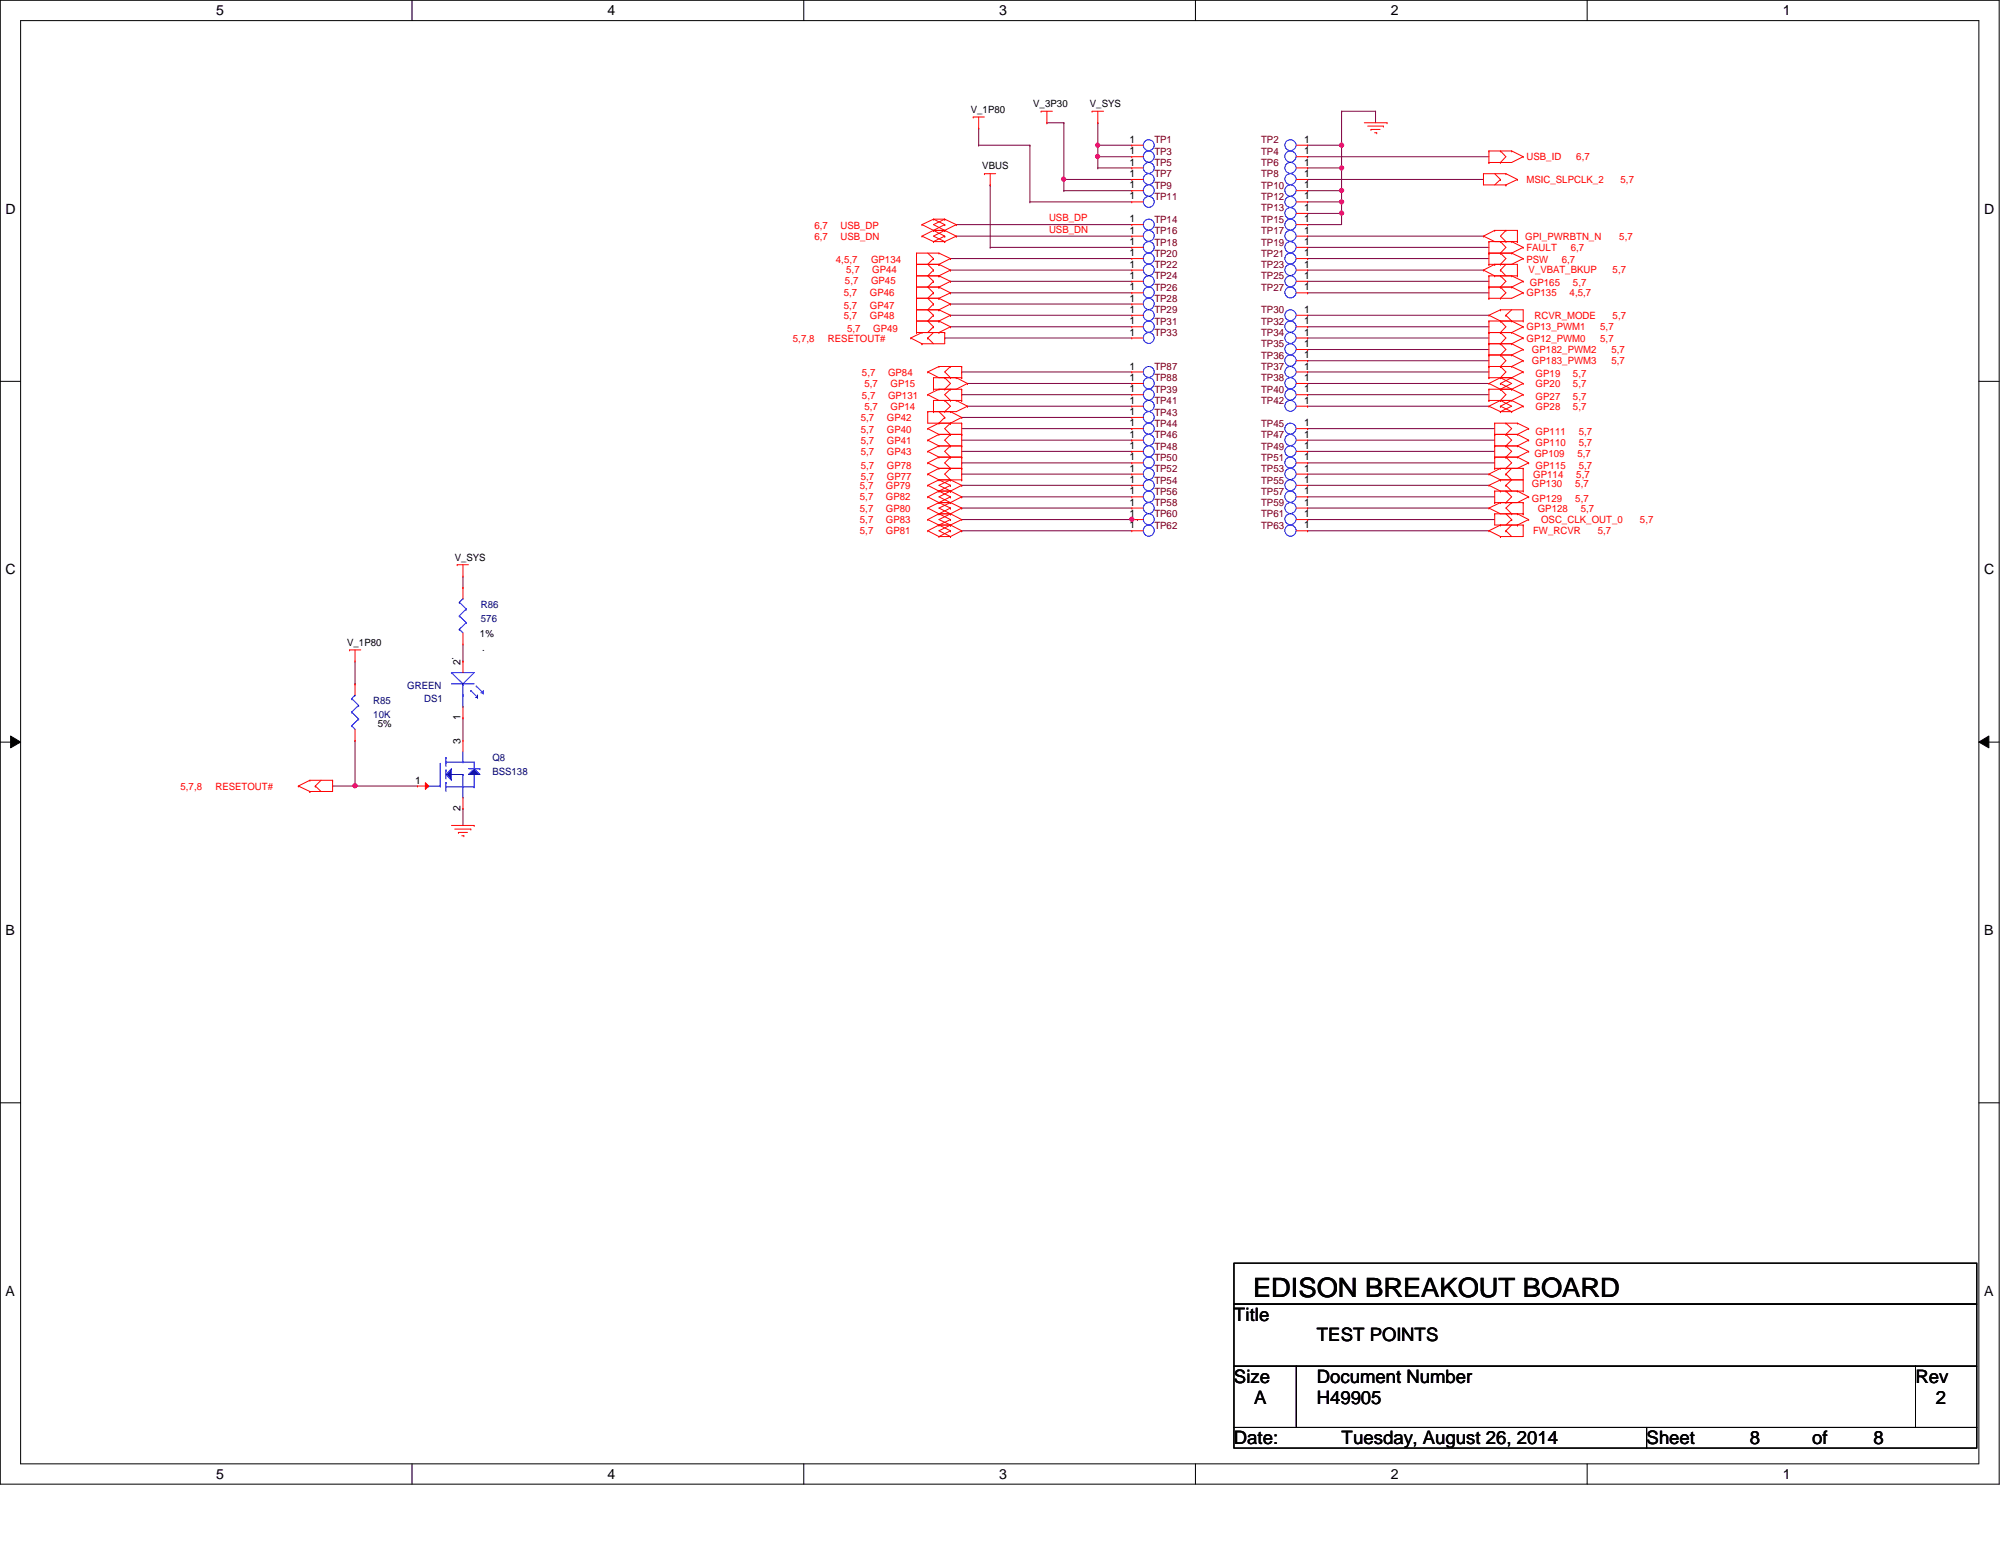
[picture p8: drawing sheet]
<svg xmlns="http://www.w3.org/2000/svg" width="279mm" height="216mm" viewBox="0 0 279 216" stroke-linecap="round" stroke-linejoin="round" font-family="sans-serif">
<path d="M0 0h279.1v207.3h-279.1zM2.9 2.9h273.4v201.5h-273.4z" fill="none" stroke="#000" stroke-width=".14"/>
<g fill="#fff">
<path d="M30.2 .4h1.1v2.2h-1.1z"/>
<path d="M30.2 204.8h1.1v2.2h-1.1z"/>
</g>
<path d="M57.5 0v2.9M57.5 204.4v2.9" fill="none" stroke="#000" stroke-width=".14"/>
<g fill="#fff">
<path d="M84.8 .4h1.1v2.2h-1.1z"/>
<path d="M84.8 204.8h1.1v2.2h-1.1z"/>
</g>
<path d="M112.2 0v2.9M112.2 204.4v2.9" fill="none" stroke="#000" stroke-width=".14"/>
<g fill="#fff">
<path d="M139.5 .4h1.1v2.2h-1.1z"/>
<path d="M139.5 204.8h1.1v2.2h-1.1z"/>
</g>
<path d="M166.9 0v2.9M166.9 204.4v2.9" fill="none" stroke="#000" stroke-width=".14"/>
<g fill="#fff">
<path d="M194.2 .4h1.1v2.2h-1.1z"/>
<path d="M194.2 204.8h1.1v2.2h-1.1z"/>
</g>
<path d="M221.6 0v2.9M221.6 204.4v2.9" fill="none" stroke="#000" stroke-width=".14"/>
<g fill="#fff">
<path d="M248.9 .4h1.1v2.2h-1.1z"/>
<path d="M248.9 204.8h1.1v2.2h-1.1z"/>
<path d="M.8 28.1h1.4v2.2h-1.4z"/>
<path d="M277 28.1h1.4v2.2h-1.4z"/>
<path d="M.8 78.4h1.4v2.2h-1.4z"/>
<path d="M277 78.4h1.4v2.2h-1.4z"/>
</g>
<path d="M0 53.3h2.9M276.3 53.3h2.8" fill="none" stroke="#000" stroke-width=".14"/>
<g fill="#fff">
<path d="M.8 128.8h1.3v2.2h-1.3z"/>
<path d="M277 128.8h1.3v2.2h-1.3z"/>
</g>
<path d="M0 103.6h2.9M1.5 102.8l1.4 .8-1.4 .8zM276.3 103.6l1.4-.8v1.6zM276.3 103.6h2.8" fill="none" stroke="#000" stroke-width=".14"/>
<path d="M1.5 102.8l1.4 .8-1.4 .8zM276.3 103.6l1.4-.8v1.6z" fill="#000"/>
<g fill="#fff">
<path d="M.8 179.2h1.3v2.2h-1.3z"/>
<path d="M277 179.2h1.3v2.2h-1.3z"/>
</g>
<path d="M0 154h2.9M276.3 154h2.8" fill="none" stroke="#000" stroke-width=".14"/>
<g fill="none" stroke="#800040" stroke-width=".14">
<path d="M132.7 37.7h.1M132.7 39.3h.1M132.7 37.7h25.3M132.7 39.3h25.3M187.3 28.2h.1M187.3 28.2v1.6M132.7 40.9h.1M132.7 42.5h.1M132.7 45.6h.1M132.7 44h.1M132.7 40.9h25.3M132.7 42.5h25.3"/>
<path d="M132.7 45.6h25.3M132.7 44h25.3M134.3 55.1h.1M134.3 55.1h23.7M135.1 56.7h.1M135.1 56.7h22.9M182.6 59.9h.1M182.6 44h.1M182.6 59.9h26.1M182.6 44h25.3M182.6 66.2h.1M182.6 64.6h.1"/>
<path d="M182.6 61.5h.1M182.6 63h.1M182.6 74.1h.1M182.6 71h.1M182.6 69.4h.1M182.6 67.8h.1M182.6 72.6h.1M182.6 66.2h25.3M182.6 64.6h26.1M182.6 61.5h26.1M182.6 63h26.1M182.6 74.1h25.3"/>
<path d="M182.6 71h25.3M182.6 69.4h26.1M182.6 67.8h25.3M182.6 72.6h26.1"/>
</g>
<circle cx="187.3" cy="29.8" r=".3" fill="#f0f"/>
<circle cx="187.3" cy="29.8" r=".3" fill="none" stroke="#f0f" stroke-width=".14"/>
<circle cx="187.3" cy="28.2" r=".3" fill="#f0f"/>
<circle cx="187.3" cy="28.2" r=".3" fill="none" stroke="#f0f" stroke-width=".14"/>
<g fill="none" stroke="#800040" stroke-width=".14">
<path d="M132.7 36.1h.1M132.7 36.1h25.3M138.3 34.5h.1M138.3 25.8h.1M138.3 34.5h19.7M138.3 25.8v8.7M187.3 29.8h.1M187.3 29.8v1.6M131.9 47.2h.1M131.9 47.2h26.1M134.3 58.3h.1M134.3 58.3h23.7"/>
<path d="M134.3 59.9h23.7M158 59.9h.1M182.6 47.2h.1M182.6 45.6h.1M182.6 53.6h.1M182.6 51.9h.1M182.6 55.1h.1M182.6 56.7h.1M182.6 47.2h25.3M182.6 45.6h25.3M182.6 53.6h25.3M182.6 51.9h25.3"/>
<path d="M182.6 55.1h25.3M182.6 56.7h25.3M134.3 69.4h.1M134.3 71h.1M134.3 61.5h23.7M134.3 63h23.7M134.3 69.4h23.7M134.3 71h23.7M134.3 72.6h23.7M158 61.5h.1M158 63h.1M158 72.6h.1"/>
</g>
<circle cx="158" cy="72.5" r=".3" fill="#f0f"/>
<circle cx="158" cy="72.5" r=".3" fill="none" stroke="#f0f" stroke-width=".14"/>
<g fill="none" stroke="#800040" stroke-width=".14">
<path d="M153.3 17.1h.1M153.3 17.1v3.2M182.6 50.4h.1M182.6 48.8h.1M182.6 50.4h25.3M182.6 48.8h25.3M134.3 74.1h.1M134.3 66.2h.1M134.3 67.8h.1M134.3 64.6h.1M134.3 74.1h23.7M134.3 66.2h23.7"/>
<path d="M134.3 67.8h23.7M134.3 64.6h23.7"/>
</g>
<circle cx="153.3" cy="20.3" r=".29" fill="#f0f"/>
<circle cx="153.3" cy="20.3" r=".29" fill="none" stroke="#f0f" stroke-width=".14"/>
<path d="M153.3 23.5h.1M153.3 21.9h.1M153.3 20.3h.1M153.3 23.5h4.7M153.3 21.9h4.7M153.3 20.3v3.2M153.3 20.3h4.7" fill="none" stroke="#800040" stroke-width=".14"/>
<circle cx="153.3" cy="21.8" r=".29" fill="#f0f"/>
<circle cx="153.3" cy="21.8" r=".29" fill="none" stroke="#f0f" stroke-width=".14"/>
<path d="M187.3 15.5h.1M187.3 15.5v4.8" fill="none" stroke="#800040" stroke-width=".14"/>
<circle cx="187.3" cy="20.3" r=".3" fill="#f0f"/>
<circle cx="187.3" cy="20.3" r=".3" fill="none" stroke="#f0f" stroke-width=".14"/>
<path d="M187.3 15.5h.1M187.3 15.5h4.8M192.1 15.5h.1M192.1 15.5v1.6M187.3 20.3h.1M187.3 20.3v3.2" fill="none" stroke="#800040" stroke-width=".14"/>
<circle cx="187.3" cy="23.4" r=".3" fill="#f0f"/>
<circle cx="187.3" cy="23.4" r=".3" fill="none" stroke="#f0f" stroke-width=".14"/>
<g fill="none" stroke="#800040" stroke-width=".14">
<path d="M146.2 17.1h.1M146.2 17.1h2.3M148.5 17.1h.1M148.5 17.1v9.5M133.5 31.4h.1M133.5 33h.1M133.5 31.4h24.5M133.5 33h24.5M148.5 26.6h.1M148.5 25.1h.1M148.5 26.6h9.5M148.5 25.1h9.5"/>
<path d="M187.3 23.5h.1M187.3 26.6h.1M187.3 23.5v4.7"/>
</g>
<circle cx="148.5" cy="25" r=".3" fill="#f0f"/>
<circle cx="148.5" cy="25" r=".3" fill="none" stroke="#f0f" stroke-width=".14"/>
<path d="M136.7 17.9h.1M136.7 17.9v2.4M136.7 20.3h.1M136.7 20.3h7.1M143.8 28.2h.1M143.8 20.3h.1M143.8 28.2h14.2M143.8 20.3v7.9M182.6 26.6h.1M182.6 26.6h4.7M182.6 40.9h.1M182.6 40.9h25.3" fill="none" stroke="#800040" stroke-width=".14"/>
<circle cx="187.3" cy="26.6" r=".29" fill="#f0f"/>
<circle cx="187.3" cy="26.6" r=".29" fill="none" stroke="#f0f" stroke-width=".14"/>
<g fill="none" stroke="#800040" stroke-width=".14">
<path d="M182.6 20.3h.1M182.6 29.8h.1M182.6 21.9h.1M182.6 25.1h.1M182.6 33h.1M182.6 31.4h.1M182.6 39.3h.1M182.6 37.7h.1M182.6 34.5h.1M182.6 36.1h.1M182.6 28.2h.1M182.6 23.5h.1"/>
<path d="M182.6 20.3h4.7M182.6 29.8h4.7M182.6 21.9h25.3M182.6 25.1h24.5M182.6 33h24.5M182.6 31.4h4.7M182.6 39.3h25.3M182.6 37.7h24.5M182.6 34.5h25.3M182.6 36.1h25.3M182.6 28.2h4.7M182.6 23.5h4.7"/>
<path d="M158 72.6h.8M158.8 72.6h.1M49.6 109.8h.1M49.6 103.4h.1M49.6 109.8h8.7M49.6 103.4v6.4"/>
</g>
<circle cx="49.6" cy="109.7" r=".3" fill="#f0f"/>
<circle cx="49.6" cy="109.7" r=".3" fill="none" stroke="#f0f" stroke-width=".14"/>
<g fill="none" stroke="#800040" stroke-width=".14">
<path d="M134.3 51.9h.1M134.3 51.9h23.7M135.1 53.6h.1M135.1 53.6h22.9M49.6 95.5h.1M49.6 92.3v3.2M64.6 92.3h.1M64.6 82h.1M64.6 80.5v1.5M64.6 90v2.3M46.4 109.8h.1M46.4 109.8h3.2"/>
<path d="M64.6 112.9h.1M64.6 100.2h.1M64.6 100.2v3.2M64.6 112.9v2.4"/>
</g>
<g fill="none" stroke="#f00" stroke-width=".14">
<path d="M135.9 16.3h.1M135.9 16.3h1.6M136.7 17.9h.1M136.7 16.3v1.6M145.4 15.5h.1M145.4 15.5h1.5M146.2 17.1h.1M146.2 15.5v1.6M152.5 15.5h.1M152.5 15.5h1.6M153.3 17.1h.1M153.3 15.5v1.6"/>
<path d="M190.5 17.1h3.2M191 17.6h2.2M191.4 18.1h.1M191.4 18.1h1.3M191.9 18.5h.3M192.2 18.5h.1M193.2 17.6h.1M193.7 17.1h.1M128 38.5h.1M128 35.3h.1M128 36.9h3.1M128 38.5h3.1"/>
<path d="M128 35.3v11.1M128 35.3h3.1M128.7 31.4h.1M128.7 33h.1M128.7 31.4l1.6 .8M128.7 33l1.6 .7M129.5 35.3l.8 .8M130.3 37.7h.1M130.3 39.3h.1M130.3 36.1h.1M130.3 32.2h.1M130.3 30.6h.1"/>
<path d="M130.3 33.7h.1M130.3 37.7l-.8 .8 .8 .8M130.3 36.1l-.8 .8 .8 .8M130.3 39.3l-.8 .8 .8 .8M130.3 33.7h1.6M130.3 32.2h1.6M130.3 30.6h1.6M130.3 30.6l-1.6 .8M130.3 30.6l1.6 .8M130.3 32.2l-1.6 .8M130.3 32.2l1.6 .8M131.1 36.9h.1"/>
<path d="M131.1 38.5h.1M131.1 35.3h.1M131.1 36.9l1.6 .8M131.1 38.5l1.6 .8M131.1 35.3l1.6 .8M131.9 30.6h.1M131.9 32.2h.1M131.9 31.4h.1M131.9 33.7h.1M131.9 33h.1M131.9 30.6l1.6 .8M131.9 30.6l-1.6 .8 1.6 .8"/>
<path d="M131.9 31.4l-1.6 .8M131.9 32.2l1.6 .8M131.9 32.2l-1.6 .8 1.6 .7M131.9 33l-1.6 .7M132.7 37.7h.1M132.7 39.3h.1M132.7 36.1h.1M132.7 37.7l-1.6 .8M132.7 39.3l-1.6 .8M132.7 36.1l-1.6 .8M133.5 31.4h.1M133.5 33h.1"/>
<path d="M133.5 31.4l-1.6 .8M133.5 33l-1.6 .7M137.5 24.3h.1M137.5 24.3h1.5M138.3 25.8h.1M138.3 24.3v1.5M158 25.1h.1M158 28.2h.1M158 37.7h.1M158 36.1h.1M158 25.1h1.6M158 28.2h1.6"/>
<path d="M158 37.7h1.6M158 36.1h1.6M181 23.5h1.6M181 28.2h1.6M181 33h1.6M181 36.1h1.6M182.6 23.5h.1M182.6 28.2h.1M182.6 33h.1M182.6 36.1h.1M207.1 24.3h.1M207.1 33h.1"/>
<path d="M207.1 37.7h.1M207.1 24.3h3.2M207.1 24.3v1.5h3.2M207.1 33l1.6 .7M207.1 37.7l1.6 .8M207.9 22.7h.1M207.9 21.1h.1M207.9 36.9h.1M207.9 35.3h.1M207.9 33.7h.1M207.9 38.5h.1M207.9 36.9h4v1.6"/>
<path d="M207.9 38.5h4M207.9 21.1h3.2M207.9 21.1v1.6M207.9 33.7v3.2M207.9 38.5v3.2M207.9 33.7h4M207.9 35.3h3.2M208.7 32.2h.1M208.7 36.9h.1M208.7 38.5h.1M208.7 24.3l.8 .8M208.7 32.2l-1.6 .8"/>
<path d="M208.7 32.2h3.2M208.7 36.9l-1.6 .8M209.5 22.7h.1M209.5 21.1h.1M209.5 25.1h.1M209.5 36.9h.1M209.5 35.3h.1M209.5 33.7h.1M209.5 37.7h.1M209.5 38.5h.1M209.5 21.1l.8 .8-.8 .8M209.5 25.1l-.8 .7"/>
<path d="M209.5 35.3l.8 .8-.8 .8M209.5 33.7l.8 .8-.8 .8M209.5 37.7l.8 .8M209.5 38.5l.8 .8-.8 .8M210.3 25.8h.1M210.3 24.3h.1M210.3 33.7h.1M210.3 32.2h.1M210.3 24.3l1.6 .8M210.3 32.2l-.8 .8 .8 .7M210.3 36.9l-.8 .8M211.1 21.1h.1"/>
<path d="M211.1 35.3h.1M211.1 33.7h.1M211.1 38.5h.1M211.1 21.1l1.6 .8M211.1 35.3l1.6 .8M211.1 33.7l1.6 .8M211.1 38.5l1.6 .8M211.9 25.1h.1M211.9 33.7h.1M211.9 32.2h.1M211.9 38.5h.1M211.9 25.1l-1.6 .7"/>
<path d="M211.9 32.2v1.5M212.7 21.9h.1M212.7 36.1h.1M212.7 34.5h.1M212.7 39.3h.1M212.7 21.9l-1.6 .8h-3.2M212.7 36.1l-1.6 .8M212.7 34.5l-1.6 .8M212.7 39.3l-1.6 .8M127.2 47.2h.1M127.2 47.2l1.5 .8M128 41.7h.1"/>
<path d="M128 43.3h.1M128 40.1h.1M128 44.8h.1M128 46.4h.1M128 40.1h3.1M128 41.7h3.1M128 43.3h3.1M128 44.8h3.1M128 46.4h3.9M128.7 48h.1M128.7 46.4h.1M128.7 46.4l-1.5 .8"/>
<path d="M129.5 55.1h.1M129.5 47.2h.1M129.5 57.5h.1M129.5 59.9h.1M129.5 51.9h.1M129.5 57.5v1.6h4.8M129.5 55.1l1.6 .8M129.5 47.2l.8 .8M129.5 59.9l1.6 .8M129.5 51.9l1.6 .8M130.3 40.9h.1M130.3 42.5h.1"/>
<path d="M130.3 44h.1M130.3 45.6h.1M130.3 57.5h.1M130.3 55.9h.1M130.3 54.4h.1M130.3 52.7h.1M130.3 40.9l-.8 .8 .8 .8M130.3 42.5l-.8 .8 .8 .7M130.3 44l-.8 .8 .8 .8M130.3 45.6l-.8 .8M130.3 55.9h4M130.3 54.4h4"/>
<path d="M130.3 52.7v1.7M130.3 55.9v1.6M130.3 46.4l-.8 .8M130.3 52.7h4M131.1 40.1h.1M131.1 41.7h.1M131.1 43.3h.1M131.1 44.8h.1M131.1 46.4h.1M131.1 54.4h.1M131.1 59.1h.1M131.1 51.2h.1"/>
<path d="M131.1 40.1l1.6 .8M131.1 41.7l1.6 .8M131.1 43.3l1.6 .7M131.1 44.8l1.6 .8M131.1 54.4l-1.6 .7M131.1 57.5l.8 .8M131.1 59.1l-1.6 .8M131.1 51.2h3.2M131.1 51.2l-1.6 .7M131.9 57.5h.1M131.9 55.9h.1M131.9 46.4h.1"/>
<path d="M131.9 58.3h.1M131.9 54.4h.1M131.9 52.7h.1M131.9 55.9l.8 .8-.8 .8M131.9 46.4v1.6h-3.2M131.9 58.3l-.8 .8M131.9 52.7l.8 .9-.8 .8M132.7 40.9h.1M132.7 42.5h.1M132.7 44h.1M132.7 45.6h.1M132.7 55.9h.1"/>
<path d="M132.7 54.4h.1M132.7 59.1h.1M132.7 57.5h.1M132.7 52.7h.1M132.7 51.2h.1M132.7 40.9l-1.6 .8M132.7 42.5l-1.6 .8M132.7 44l-1.6 .8M132.7 45.6l-1.6 .8M132.7 54.4l-.8 .7 .8 .8M132.7 57.5l1.6 .8M132.7 59.1l-.8 .8 .8 .8"/>
<path d="M132.7 51.2l-.8 .7 .8 .8M133.5 55.9h.1M133.5 52.7h.1M133.5 55.9l1.6 .8M133.5 52.7l1.6 .9M134.3 55.9h.1M134.3 54.4h.1M134.3 58.3h.1M134.3 59.1h.1M134.3 52.7h.1M134.3 51.2h.1M134.3 51.2v1.5"/>
<path d="M134.3 54.4v1.5M134.3 59.1v7.9M134.3 58.3l-1.6 .8M135.1 56.7h.1M135.1 53.6h.1M135.1 56.7l-1.6 .8h-4M135.1 53.6l-1.6 .8M158 53.6h.1M158 47.2h.1M158 45.6h.1M158 53.6h1.6M158 47.2h1.6"/>
<path d="M158 45.6h1.6M181 53.6h1.6M181 55.1h1.6M181 59.9h1.6M182.6 53.6h.1M182.6 55.1h.1M182.6 59.9h.1M207.9 44h.1M207.9 48h.1M207.9 46.4h.1M207.9 52.7h.1M207.9 51.2h.1"/>
<path d="M207.9 53.6h.1M207.9 55.9h.1M207.9 54.4h.1M207.9 56.7h.1M207.9 49.6h.1M207.9 44.8h.1M207.9 41.7h.1M207.9 40.1h.1M207.9 40.1h3.2M207.9 44.8h4.8M207.9 46.4h3.2M207.9 55.9h3.2"/>
<path d="M207.9 54.4h3.2M207.9 44l1.6 .8M207.9 44.8v7.9M207.9 54.4v1.5M207.9 48h3.2M207.9 52.7h3.2M207.9 51.2h3.2M207.9 53.6l1.6 .8M207.9 56.7l1.6 .8M207.9 49.6h3.2M208.7 59.1h.1M208.7 59.1v6.3"/>
<path d="M208.7 59.1h3.2M209.5 43.3h.1M209.5 44.8h.1M209.5 48h.1M209.5 46.4h.1M209.5 52.7h.1M209.5 51.2h.1M209.5 54.4h.1M209.5 53.6h.1M209.5 55.9h.1M209.5 57.5h.1M209.5 56.7h.1"/>
<path d="M209.5 49.6h.1M209.5 41.7h.1M209.5 40.1h.1M209.5 43.3h3.2v1.5M209.5 57.5h1.6M209.5 43.3l-1.6 .7M209.5 46.4l.8 .8-.8 .8M209.5 51.2l.8 .7-.8 .8M209.5 52.7l-1.6 .9M209.5 52.7l1.6 .9-1.6 .8M209.5 53.6l1.6 .8M209.5 54.4l.8 .7-.8 .8"/>
<path d="M209.5 55.9l-1.6 .8M209.5 55.9l1.6 .8-1.6 .8M209.5 56.7l1.6 .8M209.5 48l.8 .8-.8 .8M209.5 49.6l.8 .8-.8 .8M209.5 44.8l.8 .8-.8 .8M209.5 40.1l.8 .8-.8 .8M210.3 59.1h.1M210.3 44h.1M210.3 59.1l.8 .8-.8 .8M210.3 44l.8 .8M211.1 46.4h.1"/>
<path d="M211.1 51.2h.1M211.1 54.4h.1M211.1 52.7h.1M211.1 57.5h.1M211.1 55.9h.1M211.1 48h.1M211.1 49.6h.1M211.1 44.8h.1M211.1 40.1h.1M211.1 43.3l-.8 .7M211.1 46.4l1.6 .8M211.1 51.2l1.6 .7"/>
<path d="M211.1 52.7l1.6 .9M211.1 52.7l-1.6 .9M211.1 54.4l1.6 .7M211.1 55.9l1.6 .8M211.1 55.9l-1.6 .8M211.1 48l1.6 .8M211.1 49.6l1.6 .8M211.1 44.8l1.6 .8M211.1 40.1l1.6 .8M211.9 59.1h.1M211.9 59.1l1.5 .8M212.7 44.8h.1"/>
<path d="M212.7 47.2h.1M212.7 51.9h.1M212.7 53.6h.1M212.7 55.1h.1M212.7 56.7h.1M212.7 48.8h.1M212.7 50.4h.1M212.7 45.6h.1M212.7 40.9h.1M212.7 40.9l-1.6 .8h-3.2M212.7 47.2l-1.6 .8M212.7 51.9l-1.6 .8"/>
<path d="M212.7 53.6l-1.6 .8M212.7 55.1l-1.6 .8M212.7 56.7l-1.6 .8M212.7 48.8l-1.6 .8M212.7 50.4l-1.6 .8M212.7 45.6l-1.6 .8M213.4 59.9h.1M213.4 59.9l-1.5 .8M63.8 78.9h.1M63.8 78.9h1.6M64.6 78.9v1.6M129.5 61.5h.1"/>
<path d="M129.5 63h.1M129.5 64.6h.1M129.5 67.8h.1M129.5 71h.1M129.5 74.1h.1M129.5 69.4h.1M129.5 72.6h.1M129.5 66.2h.1M129.5 61.5l1.6 .8M129.5 63l1.6 .8M129.5 64.6l1.6 .8M129.5 67.8l1.6 .8"/>
<path d="M129.5 71l1.6 .8M129.5 74.1l1.6 .8M129.5 69.4l1.6 .8M129.5 72.6l1.6 .7M129.5 66.2l1.6 .8M131.1 60.7h.1M131.1 62.3h.1M131.1 63.8h.1M131.1 68.6h.1M131.1 67h.1M131.1 71.8h.1M131.1 70.2h.1"/>
<path d="M131.1 74.9h.1M131.1 73.3h.1M131.1 65.4h.1M131.1 67h3.2M131.1 65.4h3.2M131.1 63.8h3.2M131.1 62.3h3.2M131.1 60.7h3.2M131.1 74.9h1.6M131.1 73.3h1.6M131.1 71.8h1.6M131.1 70.2h1.6"/>
<path d="M131.1 68.6h1.6M131.1 60.7l-1.6 .8M131.1 62.3l-1.6 .7M131.1 63.8l-1.6 .8M131.1 67l-1.6 .8M131.1 67l1.6 .8M131.1 70.2l-1.6 .8M131.1 70.2l1.6 .8M131.1 73.3l-1.6 .8M131.1 73.3l1.6 .8M131.1 68.6l-1.6 .8M131.1 68.6l1.6 .8"/>
<path d="M131.1 71.8l-1.6 .8M131.1 71.8l1.6 .8M131.1 65.4l-1.6 .8M132.7 60.7h.1M132.7 62.3h.1M132.7 63.8h.1M132.7 65.4h.1M132.7 67h.1M132.7 68.6h.1M132.7 67.8h.1M132.7 70.2h.1M132.7 71.8h.1"/>
<path d="M132.7 71h.1M132.7 73.3h.1M132.7 74.9h.1M132.7 74.1h.1M132.7 69.4h.1M132.7 72.6h.1M132.7 60.7l-.8 .8 .8 .8M132.7 62.3l-.8 .7 .8 .8M132.7 63.8l-.8 .8 .8 .8M132.7 67l1.6 .8M132.7 67l-1.6 .8 1.6 .8M132.7 67.8l-1.6 .8"/>
<path d="M132.7 70.2l1.6 .8M132.7 70.2l-1.6 .8 1.6 .8M132.7 71l-1.6 .8M132.7 73.3l1.6 .8M132.7 73.3l-1.6 .8 1.6 .8M132.7 74.1l-1.6 .8M132.7 68.6l1.6 .8M132.7 68.6l-1.6 .8 1.6 .8M132.7 69.4l-1.6 .8M132.7 71.8l1.6 .8M132.7 71.8l-1.6 .8 1.6 .7M132.7 72.6l-1.6 .7"/>
<path d="M132.7 65.4l-.8 .8 .8 .8M134.3 60.7h.1M134.3 62.3h.1M134.3 63.8h.1M134.3 65.4h.1M134.3 67.8h.1M134.3 71h.1M134.3 74.1h.1M134.3 69.4h.1M134.3 72.6h.1M134.3 67h.1M134.3 67.8l-1.6 .8"/>
<path d="M134.3 71l-1.6 .8M134.3 74.1l-1.6 .8M134.3 69.4l-1.6 .8M134.3 72.6l-1.6 .7M158 69.4h.1M158 74.1h.1M158 69.4h1.6M158 74.1h1.6M181 69.4h1.6M181 61.5h1.6M181 74.1h1.6M182.6 61.5h.1"/>
<path d="M182.6 69.4h.1M182.6 74.1h.1M207.9 66.2h.1M207.9 74.1h.1M207.9 71h.1M207.9 67.8h.1M207.9 66.2l1.6 .8M207.9 74.1l1.6 .8M207.9 71l1.6 .8M207.9 67.8l1.6 .8M208.7 65.4h.1M208.7 63.8h.1"/>
<path d="M208.7 62.3h.1M208.7 60.7h.1M208.7 70.2h.1M208.7 68.6h.1M208.7 71.8h.1M208.7 65.4h4M208.7 63.8h3.2M208.7 68.6v1.6M208.7 71.8v1.5h4M208.7 62.3h3.2M208.7 60.7h3.2M208.7 71.8h4"/>
<path d="M208.7 70.2h4M208.7 68.6h4M209.5 67h.1M209.5 65.4h.1M209.5 74.9h.1M209.5 73.3h.1M209.5 70.2h.1M209.5 68.6h.1M209.5 67h3.2M209.5 65.4l-1.6 .8M209.5 73.3l-1.6 .8M209.5 70.2l-1.6 .8"/>
<path d="M209.5 67l-1.6 .8M210.3 66.2h.1M210.3 65.4h.1M210.3 63.8h.1M210.3 62.3h.1M210.3 60.7h.1M210.3 74.1h.1M210.3 70.2h.1M210.3 68.6h.1M210.3 67.8h.1M210.3 66.2l.8 .8-.8 .8M210.3 63.8l.8 .8-.8 .8"/>
<path d="M210.3 60.7l.8 .8-.8 .8M210.3 62.3l.8 .7-.8 .8M210.3 74.1l.8 .8M210.3 68.6l.8 .8-.8 .8M210.3 67.8l.8 .8M210.3 71.8l.8 .8M211.1 71.8h.1M211.1 70.2h.1M211.1 72.6h.1M211.1 65.4l-.8 .8M211.1 73.3l-.8 .8M211.1 70.2l-.8 .8 .8 .8"/>
<path d="M211.1 72.6l-.8 .7M211.9 63.8h.1M211.9 60.7h.1M211.9 62.3h.1M211.9 68.6h.1M211.9 73.3h.1M211.9 71.8h.1M211.9 63.8l1.5 .8M211.9 60.7l1.5 .8M211.9 62.3l1.5 .7M211.9 68.6l1.5 .8M211.9 71.8l1.5 .8"/>
<path d="M212.7 65.4h.1M212.7 73.3h.1M212.7 71.8h.1M212.7 70.2h.1M212.7 68.6h.1M212.7 65.4v3.2M212.7 70.2v1.6M212.7 73.3v1.6h-3.2M213.4 64.6h.1M213.4 61.5h.1M213.4 63h.1M213.4 69.4h.1"/>
<path d="M213.4 72.6h.1M213.4 64.6l-1.5 .8M213.4 61.5l-1.5 .8M213.4 63l-1.5 .8M213.4 69.4l-1.5 .8M213.4 72.6l-1.5 .7M48.8 90.8h.1M48.8 90.8h1.6M49.6 92.3h.1M49.6 90.8v1.5M64.6 80.5h.1M64.6 92.3h.1"/>
<path d="M64.6 92.3v1.6M64.6 98.7v1.5M41.7 109.8h.1M41.7 109.8l1.6 .7M43.3 110.5h.1M43.3 109h.1M43.3 109h3.1M43.3 109l-1.6 .8M44 109.8h.1M44 109.8l.8 .7M44.8 109l-.8 .8M46.4 109h.1"/>
<path d="M46.4 109v1.5h-3.1M63 115.3h3.2M63.5 115.8h2.2M64 116.2h.1M64 116.2h1.3M64.5 116.7h.3M64.6 100.2h.1M64.8 116.7h.1M65.7 115.8h.1M66.2 115.3h.1"/>
</g>
<path d="M172.3 176.4h103.7v5.7h-103.7zM172.3 182.1h103.7v8.7h-103.7zM172.3 190.8h8.7v8.5h-8.7zM172.3 199.3h57.6v2.9h-57.6zM181 190.8h86.5v8.5h-86.5zM229.9 199.3h46.1v2.9h-46.1zM267.5 190.8h8.5v8.5h-8.5z" fill="none" stroke="#000" stroke-width=".14"/>
<g fill="none" stroke="#00f" stroke-width=".14">
<path d="M63 93.9h.1M63 95.5h3.2M63 93.9h3.2l-1.6 1.6M63 93.9l1.6 1.6M64.6 95.5h.1M64.6 97.1h.1M64.6 98.7h.1M64.6 95.5v3.2M65.7 96.4h.1M65.7 96.4l1 1M66.4 97.4h.3M66.5 95.8h.1"/>
<path d="M66.5 95.8l1 1M66.7 97.4h.1M66.7 97.1h.1M66.7 97.1v.3M67.1 96.8h.4M67.5 96.8h.1M67.5 96.4v.4"/>
<circle cx="160.4" cy="37.7" r=".77"/>
<circle cx="160.4" cy="25" r=".76"/>
<circle cx="160.4" cy="28.2" r=".76"/>
<circle cx="160.4" cy="36.1" r=".76"/>
<circle cx="180.2" cy="28.2" r=".77"/>
<circle cx="180.2" cy="32.9" r=".77"/>
<circle cx="180.2" cy="23.5" r=".77"/>
<circle cx="180.2" cy="36.1" r=".77"/>
<circle cx="160.4" cy="53.5" r=".77"/>
<circle cx="160.4" cy="45.6" r=".77"/>
<circle cx="160.4" cy="47.2" r=".76"/>
<circle cx="180.2" cy="53.5" r=".78"/>
<circle cx="180.2" cy="55.1" r=".77"/>
<circle cx="180.2" cy="59.9" r=".77"/>
<circle cx="160.4" cy="69.4" r=".77"/>
<circle cx="160.4" cy="74.1" r=".77"/>
<circle cx="180.2" cy="61.4" r=".78"/>
<circle cx="180.2" cy="69.4" r=".78"/>
<circle cx="180.2" cy="74.1" r=".78"/>
</g>
<path d="M63 107.4v1.6l-.7-.8z" fill="#00f"/>
<path d="M63 107.4v1.6l-.7-.8z" fill="none" stroke="#00f" stroke-width=".14"/>
<path d="M66.2 107.4l.8 .8h-1.6z" fill="#00f"/>
<g fill="none" stroke="#00f" stroke-width=".14">
<path d="M59.9 109.8h.1M59.9 109.8h1.6M61.5 109.8h.1M61.5 106.6v3.2M62.3 109.3h.1M62.3 107.5h.1M62.3 105.8h.1M62.3 106.4h.1M62.3 105.8v1.3M62.3 107.5v1.3M62.3 109.3v1.2M62.3 109.9h3.9"/>
<path d="M62.3 106.4h3.9M63 108.2h1.6M64.6 106.4h.1M64.6 108.2h.1M64.6 111.3h.1M64.6 105v1.4M64.6 108.2v3.1M65.4 107.4h1.6M66.2 107.4l.8 .8h-1.6zM66.2 109.9h.1M66.2 108.2h.1M66.2 106.4h.1"/>
<path d="M66.2 106.4v1M66.2 108.2v1.7M67 107.4h.1"/>
</g>
<path d="M64.6 103.4h.1M64.6 103.4v1.6" fill="none" stroke="#f00" stroke-width=".14"/>
<path d="M59.4 109.3l.5 .5-.5 .4z" fill="#f00"/>
<g fill="none" stroke="#f00" stroke-width=".14">
<path d="M158 20.3h.1M158 21.9h.1M158 39.3h.1M158 31.4h.1M158 23.5h.1M158 26.6h.1M158 34.5h.1M158 33h.1M158 20.3h1.6M158 21.9h1.6M158 39.3h1.6M158 34.5h1.6"/>
<path d="M158 31.4h1.6M158 23.5h1.6M158 26.6h1.6M158 33h1.6M181 20.3h1.6M181 25.1h1.6M181 29.8h1.6M181 21.9h1.6M181 39.3h1.6M181 34.5h1.6M181 31.4h1.6M181 26.6h1.6"/>
<path d="M181 37.7h1.6M182.6 20.3h.1M182.6 25.1h.1M182.6 29.8h.1M182.6 34.5h.1M182.6 39.3h.1M182.6 21.9h.1M182.6 26.6h.1M182.6 31.4h.1M182.6 37.7h.1M158 55.1h.1M158 40.9h.1"/>
<path d="M158 58.3h.1M158 56.7h.1M158 51.9h.1M158 44h.1M158 42.5h.1M158 59.9h.1M158 44h1.6M158 55.1h1.6M158 40.9h1.6M158 58.3h1.6M158 56.7h1.6M158 51.9h1.6"/>
<path d="M158 42.5h1.6M158 59.9h1.6M181 44h1.6M181 45.6h1.6M181 50.4h1.6M181 40.9h1.6M181 56.7h1.6M181 51.9h1.6M181 47.2h1.6M181 48.8h1.6M182.6 44h.1M182.6 45.6h.1"/>
<path d="M182.6 50.4h.1M182.6 47.2h.1M182.6 51.9h.1M182.6 56.7h.1M182.6 40.9h.1M182.6 48.8h.1M158 72.6h.1M158 64.6h.1M158 61.5h.1M158 67.8h.1M158 66.2h.1M158 71h.1"/>
<path d="M158 63h.1M158 72.6h1.6M158 64.6h1.6M158 66.2h1.6M158 71h1.6M158 61.5h1.6M158 67.8h1.6M158 63h1.6M181 72.6h1.6M181 64.6h1.6M181 66.2h1.6M181 71h1.6"/>
<path d="M181 67.8h1.6M181 63h1.6M182.6 64.6h.1M182.6 66.2h.1M182.6 71h.1M182.6 63h.1M182.6 67.8h.1M182.6 72.6h.1M49.6 95.5h.1M49.6 95.5v1.6M64.6 90h.1M64.6 82h.1"/>
<path d="M64.6 82v1.6M64.6 88.4v1.6M49.6 103.4h.1M49.6 101.9v1.5M58.3 109.8h.1M58.3 109.8h1.6M59.4 109.3l.5 .5-.5 .4zM64.6 112.9h.1M64.6 111.3v1.6"/>
</g>
<g fill="none" stroke="#00f" stroke-width=".14">
<path d="M49.1 99.4h.1M49.1 97.6h.1M49.1 99.4l1 1M49.1 97.6l1 .9M49.6 97.1h.1M49.6 97.1l-.5 .5M50.1 98.5h.1M50.1 98.5l-1 .9M64.1 87.9h.1M64.1 86h.1M64.1 84.1h.1M64.1 87.9l.5 .5"/>
<path d="M64.1 86l1 1M64.1 84.1l1 .9M64.6 83.6h.1M64.6 83.6l-.5 .5M65.1 87h.1M65.1 85h.1M65.1 87l-1 .9M65.1 85l-1 1M49.1 101.3h.1M49.1 101.3l.5 .6M50.1 100.4h.1M50.1 100.4l-1 .9"/>
<circle cx="160.4" cy="34.5" r=".77"/>
<circle cx="160.4" cy="26.6" r=".77"/>
<circle cx="160.4" cy="21.9" r=".77"/>
<circle cx="160.4" cy="20.3" r=".76"/>
<circle cx="160.4" cy="39.3" r=".76"/>
<circle cx="160.4" cy="23.4" r=".76"/>
<circle cx="160.4" cy="31.4" r=".76"/>
<circle cx="160.4" cy="32.9" r=".76"/>
<circle cx="180.2" cy="29.8" r=".78"/>
<circle cx="180.2" cy="21.9" r=".78"/>
<circle cx="180.2" cy="26.6" r=".78"/>
<circle cx="180.2" cy="37.7" r=".78"/>
<circle cx="180.2" cy="34.5" r=".78"/>
<circle cx="180.2" cy="31.4" r=".77"/>
<circle cx="180.2" cy="25" r=".77"/>
<circle cx="180.2" cy="20.3" r=".77"/>
<circle cx="180.2" cy="39.3" r=".77"/>
<circle cx="160.4" cy="58.3" r=".77"/>
<circle cx="160.4" cy="42.4" r=".77"/>
<circle cx="160.4" cy="51.9" r=".76"/>
<circle cx="160.4" cy="55.1" r=".76"/>
<circle cx="160.4" cy="40.8" r=".76"/>
<circle cx="160.4" cy="44" r=".76"/>
<circle cx="160.4" cy="59.9" r=".76"/>
<circle cx="160.4" cy="56.7" r=".76"/>
<circle cx="180.2" cy="45.6" r=".78"/>
<circle cx="180.2" cy="50.3" r=".78"/>
<circle cx="180.2" cy="47.2" r=".77"/>
<circle cx="180.2" cy="56.7" r=".77"/>
<circle cx="180.2" cy="40.9" r=".77"/>
<circle cx="180.2" cy="44" r=".77"/>
<circle cx="180.2" cy="48.8" r=".77"/>
<circle cx="180.2" cy="51.9" r=".77"/>
<circle cx="160.4" cy="66.2" r=".77"/>
<circle cx="160.4" cy="61.4" r=".77"/>
<circle cx="160.4" cy="64.6" r=".76"/>
<circle cx="160.4" cy="70.9" r=".76"/>
<circle cx="160.4" cy="63" r=".76"/>
<circle cx="160.4" cy="72.5" r=".76"/>
<circle cx="160.4" cy="67.8" r=".76"/>
<circle cx="180.2" cy="66.2" r=".78"/>
<circle cx="180.2" cy="67.8" r=".77"/>
<circle cx="180.2" cy="64.6" r=".77"/>
<circle cx="180.2" cy="70.9" r=".77"/>
<circle cx="180.2" cy="63" r=".77"/>
<circle cx="180.2" cy="72.5" r=".77"/>
</g>
<circle cx="187.3" cy="29.8" r=".3" fill="#f0f"/>
<circle cx="187.3" cy="29.8" r=".3" fill="none" stroke="#f0f" stroke-width=".14"/>
<circle cx="187.3" cy="28.2" r=".3" fill="#f0f"/>
<circle cx="187.3" cy="28.2" r=".3" fill="none" stroke="#f0f" stroke-width=".14"/>
<circle cx="158" cy="72.5" r=".3" fill="#f0f"/>
<circle cx="158" cy="72.5" r=".3" fill="none" stroke="#f0f" stroke-width=".14"/>
<circle cx="153.3" cy="20.3" r=".29" fill="#f0f"/>
<circle cx="153.3" cy="20.3" r=".29" fill="none" stroke="#f0f" stroke-width=".14"/>
<circle cx="153.3" cy="21.8" r=".29" fill="#f0f"/>
<circle cx="153.3" cy="21.8" r=".29" fill="none" stroke="#f0f" stroke-width=".14"/>
<circle cx="187.3" cy="20.3" r=".3" fill="#f0f"/>
<circle cx="187.3" cy="20.3" r=".3" fill="none" stroke="#f0f" stroke-width=".14"/>
<circle cx="187.3" cy="23.4" r=".3" fill="#f0f"/>
<circle cx="187.3" cy="23.4" r=".3" fill="none" stroke="#f0f" stroke-width=".14"/>
<circle cx="148.5" cy="25" r=".3" fill="#f0f"/>
<circle cx="148.5" cy="25" r=".3" fill="none" stroke="#f0f" stroke-width=".14"/>
<circle cx="187.3" cy="26.6" r=".29" fill="#f0f"/>
<circle cx="187.3" cy="26.6" r=".29" fill="none" stroke="#f0f" stroke-width=".14"/>
<circle cx="49.6" cy="109.7" r=".3" fill="#f0f"/>
<circle cx="49.6" cy="109.7" r=".3" fill="none" stroke="#f0f" stroke-width=".14"/>
<text font-size="3.7" x="175" y="181.2">EDISON BREAKOUT BOARD</text>
<g font-size="2.6">
<text x="172.3" y="184.4">Title</text>
<text x="183.9" y="187.3">TEST POINTS</text>
<text x="172.3" y="193.1">Size</text>
<text x="175.1" y="196">A</text>
<text x="183.9" y="193.1">Document Number</text>
<text x="183.9" y="196">H49905</text>
<text x="267.5" y="193.1">Rev</text>
<text x="270.3" y="196">2</text>
<text x="172.3" y="201.7">Date:</text>
<text x="187.3" y="201.7">Tuesday, August 26, 2014</text>
<text x="229.9" y="201.7">Sheet</text>
<text x="244.3" y="201.7">8</text>
<text x="253" y="201.7">of</text>
<text x="261.6" y="201.7">8</text>
</g>
<g font-size="2">
<text x="30.2" y="2.2">5</text>
<text x="84.8" y="2.2">4</text>
<text x="139.5" y="2.2">3</text>
<text x="194.2" y="2.2">2</text>
<text x="248.9" y="2.2">1</text>
<text x=".8" y="29.8">D</text>
<text x="277" y="29.8">D</text>
<text x=".8" y="80.2">C</text>
<text x="277" y="80.2">C</text>
<text x=".8" y="130.6">B</text>
<text x="277" y="130.6">B</text>
<text x=".8" y="181">A</text>
<text x="277" y="181">A</text>
<text x="30.2" y="206.5">5</text>
<text x="84.8" y="206.5">4</text>
<text x="139.5" y="206.5">3</text>
<text x="194.2" y="206.5">2</text>
<text x="248.9" y="206.5">1</text>
</g>
<g font-size="1.4">
<text x="135.6" y="15.7">V_1P80</text>
<text x="144.3" y="14.9">V_3P30</text>
<text x="152.2" y="14.9">V_SYS</text>
<text x="137.2" y="23.7">VBUS</text>
<text x="157.7" y="19.9">1</text>
<text x="157.7" y="21.5">1</text>
<text x="157.7" y="23.1">1</text>
<text x="182.1" y="23.1">1</text>
<text x="182.1" y="19.9">1</text>
<text x="182.1" y="21.5">1</text>
<text x="157.7" y="24.7">1</text>
<text x="157.7" y="27.9">1</text>
<text x="157.7" y="26.3">1</text>
<text x="182.1" y="27.9">1</text>
<text x="182.1" y="24.7">1</text>
<text x="182.1" y="29.5">1</text>
<text x="182.1" y="26.3">1</text>
<text x="157.7" y="35.8">1</text>
<text x="157.7" y="31">1</text>
<text x="157.7" y="34.2">1</text>
<text x="157.7" y="32.6">1</text>
<text x="182.1" y="32.6">1</text>
<text x="182.1" y="35.8">1</text>
<text x="182.1" y="34.2">1</text>
<text x="182.1" y="31">1</text>
<text x="157.7" y="37.4">1</text>
<text x="157.7" y="40.6">1</text>
<text x="157.7" y="38.9">1</text>
<text x="182.1" y="38.9">1</text>
<text x="182.1" y="37.4">1</text>
<text x="182.1" y="40.6">1</text>
<text x="157.7" y="46.9">1</text>
<text x="157.7" y="45.3">1</text>
<text x="157.7" y="43.7">1</text>
<text x="157.7" y="42.1">1</text>
<text x="182.1" y="43.7">1</text>
<text x="182.1" y="45.3">1</text>
<text x="182.1" y="46.9">1</text>
<text x="157.7" y="53.2">1</text>
<text x="157.7" y="51.6">1</text>
<text x="182.1" y="53.2">1</text>
<text x="182.1" y="50">1</text>
<text x="182.1" y="51.6">1</text>
<text x="182.1" y="48.5">1</text>
<text x="157.7" y="54.8">1</text>
<text x="157.7" y="58">1</text>
<text x="157.7" y="56.4">1</text>
<text x="157.7" y="59.5">1</text>
<text x="182.1" y="54.8">1</text>
<text x="182.1" y="59.5">1</text>
<text x="182.1" y="56.4">1</text>
<text x="157.7" y="64.3">1</text>
<text x="157.7" y="61.1">1</text>
<text x="157.7" y="65.9">1</text>
<text x="157.7" y="62.7">1</text>
<text x="182.1" y="61.1">1</text>
<text x="182.1" y="64.3">1</text>
<text x="182.1" y="65.9">1</text>
<text x="182.1" y="62.7">1</text>
<text x="157.7" y="69">1</text>
<text x="157.7" y="67.4">1</text>
<text x="157.7" y="70.6">1</text>
<text x="182.1" y="69">1</text>
<text x="182.1" y="70.6">1</text>
<text x="182.1" y="67.4">1</text>
<text x="157.7" y="73.8">1</text>
<text x="157.7" y="72.2">1</text>
<text x="182.1" y="73.8">1</text>
<text x="182.1" y="72.2">1</text>
<text x="63.5" y="78.3">V_SYS</text>
<text x="67" y="88.9">1%</text>
<text x="48.5" y="90.2">V_1P80</text>
<text x="63" y="92.1">.</text>
<text x="64.3" y="92.8" transform="rotate(-90 64.3 92.8)">2</text>
<text x="67.3" y="91">.</text>
<text x="52.7" y="101.6">5%</text>
<text x="64.3" y="100.6" transform="rotate(-90 64.3 100.6)">1</text>
<text x="64.3" y="103.9" transform="rotate(-90 64.3 103.9)">3</text>
<text x="58" y="109.4">1</text>
<text x="64.3" y="113.2" transform="rotate(-90 64.3 113.2)">2</text>
</g>
<g font-size="1.4" fill="#800000">
<text x="161.2" y="20">TP1</text>
<text x="161.2" y="21.6">TP3</text>
<text x="161.2" y="23.2">TP5</text>
<text x="176.1" y="23.2">TP6</text>
<text x="176.1" y="20">TP2</text>
<text x="176.1" y="21.6">TP4</text>
<text x="161.2" y="24.8">TP7</text>
<text x="161.2" y="27.9">TP11</text>
<text x="161.2" y="26.4">TP9</text>
<text x="176.1" y="27.9">TP12</text>
<text x="176.1" y="24.8">TP8</text>
<text x="176.1" y="29.5">TP13</text>
<text x="176.1" y="26.4">TP10</text>
<text x="161.2" y="35.9">TP20</text>
<text x="161.2" y="31.1">TP14</text>
<text x="161.2" y="34.3">TP18</text>
<text x="161.2" y="32.7">TP16</text>
<text x="176.1" y="32.7">TP17</text>
<text x="176.1" y="35.9">TP21</text>
<text x="176.1" y="34.3">TP19</text>
<text x="176.1" y="31.1">TP15</text>
<text x="161.2" y="37.4">TP22</text>
<text x="161.2" y="40.6">TP26</text>
<text x="161.2" y="39">TP24</text>
<text x="176.1" y="39">TP25</text>
<text x="176.1" y="37.4">TP23</text>
<text x="176.1" y="40.6">TP27</text>
<text x="161.2" y="46.9">TP33</text>
<text x="161.2" y="45.3">TP31</text>
<text x="161.2" y="43.8">TP29</text>
<text x="161.2" y="42.2">TP28</text>
<text x="176.1" y="43.8">TP30</text>
<text x="176.1" y="45.3">TP32</text>
<text x="176.1" y="46.9">TP34</text>
<text x="161.2" y="53.3">TP88</text>
<text x="161.2" y="51.7">TP87</text>
<text x="176.1" y="53.3">TP38</text>
<text x="176.1" y="50.1">TP36</text>
<text x="176.1" y="51.7">TP37</text>
<text x="176.1" y="48.5">TP35</text>
<text x="161.2" y="54.9">TP39</text>
<text x="161.2" y="58">TP43</text>
<text x="161.2" y="56.4">TP41</text>
<text x="161.2" y="59.6">TP44</text>
<text x="176.1" y="54.9">TP40</text>
<text x="176.1" y="59.6">TP45</text>
<text x="176.1" y="56.4">TP42</text>
<text x="161.2" y="64.3">TP50</text>
<text x="161.2" y="61.2">TP46</text>
<text x="161.2" y="66">TP52</text>
<text x="161.2" y="62.8">TP48</text>
<text x="176.1" y="61.2">TP47</text>
<text x="176.1" y="64.3">TP51</text>
<text x="176.1" y="66">TP53</text>
<text x="176.1" y="62.8">TP49</text>
<text x="161.2" y="69.1">TP56</text>
<text x="161.2" y="67.5">TP54</text>
<text x="161.2" y="70.7">TP58</text>
<text x="176.1" y="69.1">TP57</text>
<text x="176.1" y="70.7">TP59</text>
<text x="176.1" y="67.5">TP55</text>
<text x="161.2" y="73.9">TP62</text>
<text x="161.2" y="72.3">TP60</text>
<text x="176.1" y="73.9">TP63</text>
<text x="176.1" y="72.3">TP61</text>
</g>
<g font-size="1.4" fill="#f00">
<text x="213.1" y="22.4">USB_ID</text>
<text x="220.1" y="22.4">6,7</text>
<text x="213.1" y="25.6">MSIC_SLPCLK_2</text>
<text x="226.3" y="25.6">5,7</text>
<text x="113.7" y="31.9">6,7</text>
<text x="113.7" y="33.5">6,7</text>
<text x="117.3" y="31.9">USB_DP</text>
<text x="117.3" y="33.5">USB_DN</text>
<text x="146.5" y="30.9">USB_DP</text>
<text x="146.5" y="32.5">USB_DN</text>
<text x="213" y="33.5">GPI_PWRBTN_N</text>
<text x="213.1" y="35.1">FAULT</text>
<text x="219.3" y="35.1">6,7</text>
<text x="226.1" y="33.5">5,7</text>
<text x="116.7" y="36.7">4,5,7</text>
<text x="117.8" y="41.4">5,7</text>
<text x="118" y="39.7">5,7</text>
<text x="118.2" y="38.1">5,7</text>
<text x="121.5" y="41.4">GP46</text>
<text x="121.6" y="39.7">GP45</text>
<text x="121.6" y="36.7">GP134</text>
<text x="121.8" y="38.1">GP44</text>
<text x="213.1" y="41.4">GP135</text>
<text x="213.1" y="36.7">PSW</text>
<text x="213.4" y="38.1">V_VBAT_BKUP</text>
<text x="213.6" y="40">GP165</text>
<text x="218.1" y="36.7">6,7</text>
<text x="219.2" y="41.4">4,5,7</text>
<text x="219.6" y="40">5,7</text>
<text x="225.2" y="38.1">5,7</text>
<text x="110.7" y="47.8">5,7,8</text>
<text x="115.6" y="47.8">RESETOUT#</text>
<text x="117.8" y="43.1">5,7</text>
<text x="117.8" y="44.6">5,7</text>
<text x="118.3" y="46.3">5,7</text>
<text x="121.5" y="43.1">GP47</text>
<text x="121.5" y="44.6">GP48</text>
<text x="121.9" y="46.3">GP49</text>
<text x="213.1" y="47.8">GP12_PWM0</text>
<text x="213.1" y="46.1">GP13_PWM1</text>
<text x="214.2" y="44.6">RCVR_MODE</text>
<text x="223.4" y="47.8">5,7</text>
<text x="223.4" y="46.1">5,7</text>
<text x="225.2" y="44.6">5,7</text>
<text x="120.4" y="52.5">5,7</text>
<text x="124" y="52.5">GP84</text>
<text x="213.9" y="49.3">GP182_PWM2</text>
<text x="213.9" y="50.9">GP183_PWM3</text>
<text x="214.4" y="52.6">GP19</text>
<text x="219.6" y="52.6">5,7</text>
<text x="225" y="49.3">5,7</text>
<text x="225" y="50.9">5,7</text>
<text x="120.2" y="58.8">5,7</text>
<text x="120.4" y="55.7">5,7</text>
<text x="120.7" y="57.2">5,7</text>
<text x="120.7" y="54.1">5,7</text>
<text x="123.8" y="58.8">GP42</text>
<text x="124" y="55.7">GP131</text>
<text x="124.3" y="57.2">GP14</text>
<text x="124.3" y="54.1">GP15</text>
<text x="214.4" y="54.1">GP20</text>
<text x="214.4" y="55.8">GP27</text>
<text x="214.4" y="57.2">GP28</text>
<text x="219.6" y="54.1">5,7</text>
<text x="219.6" y="55.8">5,7</text>
<text x="219.6" y="57.2">5,7</text>
<text x="120.2" y="60.4">5,7</text>
<text x="120.2" y="62">5,7</text>
<text x="120.2" y="63.6">5,7</text>
<text x="120.2" y="65.4">5,7</text>
<text x="123.8" y="60.4">GP40</text>
<text x="123.8" y="62">GP41</text>
<text x="123.8" y="63.6">GP43</text>
<text x="123.8" y="65.4">GP78</text>
<text x="214.2" y="63.9">GP109</text>
<text x="214.4" y="65.4">GP115</text>
<text x="214.4" y="62.3">GP110</text>
<text x="214.4" y="60.7">GP111</text>
<text x="220.3" y="63.9">5,7</text>
<text x="220.4" y="65.4">5,7</text>
<text x="220.4" y="62.3">5,7</text>
<text x="220.4" y="60.7">5,7</text>
<text x="120.1" y="68.3">5,7</text>
<text x="120.1" y="71.5">5,7</text>
<text x="120.1" y="69.9">5,7</text>
<text x="120.2" y="67.1">5,7</text>
<text x="123.7" y="68.3">GP79</text>
<text x="123.7" y="71.5">GP80</text>
<text x="123.7" y="69.9">GP82</text>
<text x="123.8" y="67.1">GP77</text>
<text x="213.9" y="70.1">GP129</text>
<text x="213.9" y="68">GP130</text>
<text x="214.1" y="66.7">GP114</text>
<text x="214.7" y="71.5">GP128</text>
<text x="220" y="70.1">5,7</text>
<text x="220" y="68">5,7</text>
<text x="220.1" y="66.7">5,7</text>
<text x="220.7" y="71.5">5,7</text>
<text x="120.1" y="74.6">5,7</text>
<text x="120.1" y="73.1">5,7</text>
<text x="123.7" y="74.6">GP81</text>
<text x="123.7" y="73.1">GP83</text>
<text x="214.1" y="74.6">FW_RCVR</text>
<text x="215.2" y="73.1">OSC_CLK_OUT_0</text>
<text x="223.1" y="74.6">5,7</text>
<text x="229" y="73.1">5,7</text>
<text x="25.2" y="110.3">5,7,8</text>
<text x="30.1" y="110.3">RESETOUT#</text>
</g>
<g font-size="1.4" fill="#000080">
<text x="67.1" y="84.9">R86</text>
<text x="67.1" y="86.8">576</text>
<text x="52.1" y="98.4">R85</text>
<text x="52.1" y="100.3">10K</text>
<text x="56.9" y="96.2">GREEN</text>
<text x="59.2" y="98.1">DS1</text>
<text x="68.7" y="106.3">Q8</text>
<text x="68.7" y="108.2">BSS138</text>
</g>
</svg>
